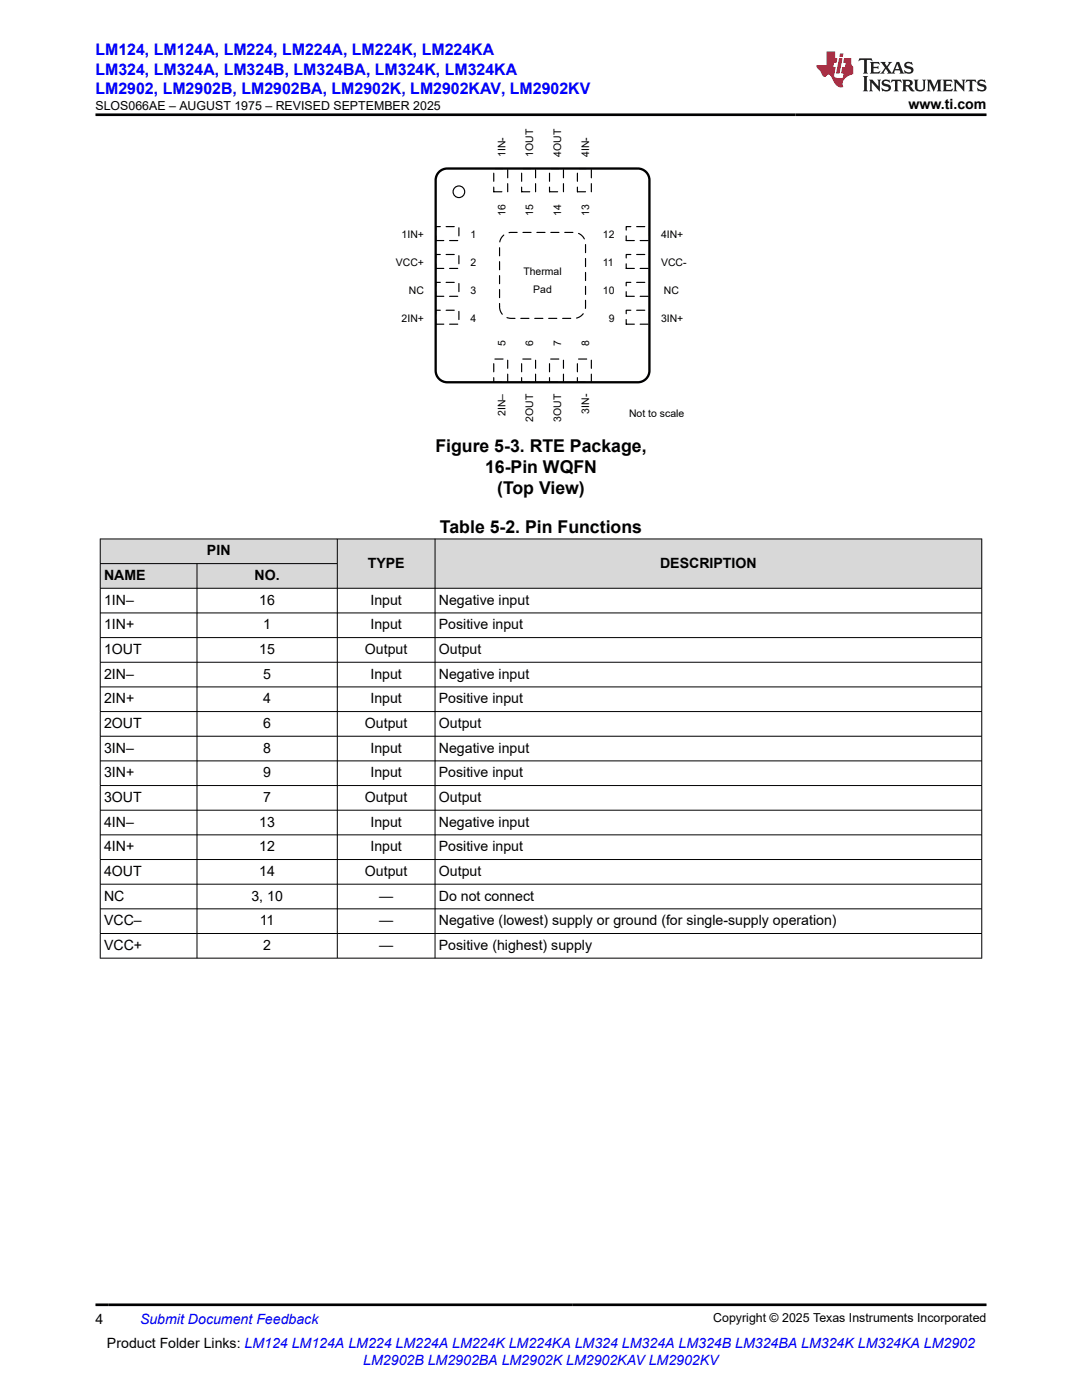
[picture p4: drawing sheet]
<svg xmlns="http://www.w3.org/2000/svg" width="216mm" height="279mm" viewBox="0 0 216 279" stroke-linecap="round" stroke-linejoin="round" font-family="sans-serif">
<path d="M98.5 33.6h2.8v4.7h-2.8z" fill="none" stroke="#000" stroke-width=".23" stroke-dasharray="1.6 1.2"/>
<path d="M98.5 71.7h2.8v4.6h-2.8z" fill-rule="evenodd" fill="#fff"/>
<path d="M98.5 71.7h2.8v4.6h-2.8z" fill="none" stroke="#000" stroke-width=".23" stroke-dasharray="1.6 1.2"/>
<path d="M86.9 45.2h4.7v2.8h-4.7z" fill-rule="evenodd" fill="#fff"/>
<path d="M86.9 45.2h4.7v2.8h-4.7z" fill="none" stroke="#000" stroke-width=".23" stroke-dasharray="1.6 1.2"/>
<path d="M125 45.2h4.6v2.8h-4.6z" fill-rule="evenodd" fill="#fff"/>
<path d="M125 45.2h4.6v2.8h-4.6z" fill="none" stroke="#000" stroke-width=".23" stroke-dasharray="1.6 1.2"/>
<path d="M104.1 33.6h2.8v4.7h-2.8z" fill-rule="evenodd" fill="#fff"/>
<path d="M104.1 33.6h2.8v4.7h-2.8z" fill="none" stroke="#000" stroke-width=".23" stroke-dasharray="1.6 1.2"/>
<path d="M104.1 71.7h2.8v4.6h-2.8z" fill-rule="evenodd" fill="#fff"/>
<path d="M104.1 71.7h2.8v4.6h-2.8z" fill="none" stroke="#000" stroke-width=".23" stroke-dasharray="1.6 1.2"/>
<path d="M86.9 50.8h4.7v2.8h-4.7z" fill-rule="evenodd" fill="#fff"/>
<path d="M86.9 50.8h4.7v2.8h-4.7z" fill="none" stroke="#000" stroke-width=".23" stroke-dasharray="1.6 1.2"/>
<path d="M125 50.8h4.6v2.8h-4.6z" fill-rule="evenodd" fill="#fff"/>
<path d="M125 50.8h4.6v2.8h-4.6z" fill="none" stroke="#000" stroke-width=".23" stroke-dasharray="1.6 1.2"/>
<path d="M109.7 33.6h2.7v4.7h-2.7z" fill-rule="evenodd" fill="#fff"/>
<path d="M109.7 33.6h2.7v4.7h-2.7z" fill="none" stroke="#000" stroke-width=".23" stroke-dasharray="1.6 1.2"/>
<path d="M109.7 71.7h2.7v4.6h-2.7z" fill-rule="evenodd" fill="#fff"/>
<path d="M109.7 71.7h2.7v4.6h-2.7z" fill="none" stroke="#000" stroke-width=".23" stroke-dasharray="1.6 1.2"/>
<path d="M86.9 56.4h4.7v2.7h-4.7z" fill-rule="evenodd" fill="#fff"/>
<path d="M86.9 56.4h4.7v2.7h-4.7z" fill="none" stroke="#000" stroke-width=".23" stroke-dasharray="1.6 1.2"/>
<path d="M125 56.4h4.6v2.7h-4.6z" fill-rule="evenodd" fill="#fff"/>
<path d="M125 56.4h4.6v2.7h-4.6z" fill="none" stroke="#000" stroke-width=".23" stroke-dasharray="1.6 1.2"/>
<path d="M115.2 33.6h2.8v4.7h-2.8z" fill-rule="evenodd" fill="#fff"/>
<path d="M115.2 33.6h2.8v4.7h-2.8z" fill="none" stroke="#000" stroke-width=".23" stroke-dasharray="1.6 1.2"/>
<path d="M115.2 71.7h2.8v4.6h-2.8z" fill-rule="evenodd" fill="#fff"/>
<path d="M115.2 71.7h2.8v4.6h-2.8z" fill="none" stroke="#000" stroke-width=".23" stroke-dasharray="1.6 1.2"/>
<path d="M86.9 61.9h4.7v2.8h-4.7z" fill-rule="evenodd" fill="#fff"/>
<path d="M86.9 61.9h4.7v2.8h-4.7z" fill="none" stroke="#000" stroke-width=".23" stroke-dasharray="1.6 1.2"/>
<path d="M125 61.9h4.6v2.8h-4.6z" fill-rule="evenodd" fill="#fff"/>
<path d="M125 61.9h4.6v2.8h-4.6z" fill="none" stroke="#000" stroke-width=".23" stroke-dasharray="1.6 1.2"/>
<circle cx="91.6" cy="38.3" r="1.16" fill="none" stroke="#000" stroke-width=".23"/>
<path d="M87.4 34.5a2.31 2.31 0 0 1 1.8-.9h38.1a2.32 2.32 0 0 1 2.3 2.4v38a2.32 2.32 0 0 1-2.3 2.3h-38.1a2.32 2.32 0 0 1-2.3-2.3v-38l.1-.6z" fill="none" stroke="#000" stroke-width=".46"/>
<path d="M100.2 47.3a2.31 2.31 0 0 1 1.8-.9h12.5a2.32 2.32 0 0 1 2.3 2.3v12.5a2.32 2.32 0 0 1-2.3 2.3h-12.5a2.32 2.32 0 0 1-2.3-2.3v-12.5v-.5z" fill-rule="evenodd" fill="#fff"/>
<path d="M100.2 47.3a2.31 2.31 0 0 1 1.8-.9h12.5a2.32 2.32 0 0 1 2.3 2.3v12.5a2.32 2.32 0 0 1-2.3 2.3h-12.5a2.32 2.32 0 0 1-2.3-2.3v-12.5v-.5z" fill="none" stroke="#000" stroke-width=".23" stroke-dasharray="1.6 1.2"/>
<g fill="#d8d8d8">
<path d="M20 107.6h175.9v4.9h-175.9z" fill-rule="evenodd"/>
<path d="M20.1 107.6h47.1v4.8h-47.1z" fill-rule="evenodd"/>
<path d="M67.4 107.6h19.3v9.7h-19.3z" fill-rule="evenodd"/>
<path d="M86.9 107.6h108.9v9.7h-108.9z" fill-rule="evenodd"/>
<path d="M20.1 112.5h19.1v4.8h-19.1z" fill-rule="evenodd"/>
<path d="M39.4 112.5h27.8v4.8h-27.8z" fill-rule="evenodd"/>
</g>
<g fill="none" stroke="#000" stroke-width=".2">
<path d="M19.9 107.6h176.1M19.9 112.5h47.5M20 107.5v83.8M39.3 112.5v78.8M67.3 107.5v83.8M86.8 107.5v83.8M195.9 107.5v83.8M196 117.4h-176.1M19.9 122.3h176.1M19.9 127.2h176.1M19.9 132.2h176.1M19.9 137.1h176.1"/>
<path d="M19.9 142h176.1M19.9 146.9h176.1M19.9 151.9h176.1M19.9 156.8h176.1M19.9 161.7h176.1M19.9 166.6h176.1M19.9 171.5h176.1M19.9 176.5h176.1M19.9 181.4h176.1M19.9 186.3h176.1M19.9 191.2h176.1"/>
</g>
<path d="M171.5 11.6l-.2 .6 .5-.2h.6v.1v2.2l-.2 .4h1l-.2-.4v-2.2v-.1h.5l.6 .2-.2-.6zM173.6 12.4l.2 .3v1.6l-.2 .4h1.9l.1-.6a1.08 1.08 0 0 1-1.3 .2v-.7h.6l.4 .2v-.7l-.4 .2h-.6v-.5l.2-.2a1 1 0 0 1 1 .3l-.1-.5zM175.7 12.4l.9 1.1-1 1.2h.9l-.2-.2 .5-.8 .4 .8-.2 .2h1.6l-.2-.2 .2-.5h.9l.1 .5-.1 .2h.9l-.2-.4-.8-1.9h-.5l-.9 2.1-.9-1.1 .9-1h-.8l.2 .2-.4 .6-.4-.6 .2-.2zM179 12.8l.4 1h-.7zM180.7 12.5a.65 .65 0 0 0-.2 .7 .65 .65 0 0 0 .6 .5l.6 .1 .1 .3a.79 .79 0 0 1-.7 .4 .79 .79 0 0 1-.7-.5l.1 .7 .2-.1a.93 .93 0 0 0 1.1 0 .93 .93 0 0 0 .4-.9 1.46 1.46 0 0 0-1.2-.6l-.1-.3a1.09 1.09 0 0 1 1.2 .2l-.2-.6-.1 .1-.5-.2zM172.2 15.2l.2 .4v2.2l-.2 .4h1l-.2-.4v-2.2l.2-.4zM173.4 15.9l.2 .4v1.5l-.2 .4h.8l-.3-.4 .1-1.3 1.6 1.8v-2l.2-.4h-.7l.1 .2 .1 1.1-1.2-1.3zM176.2 16a.65 .65 0 0 0-.2 .8 .65 .65 0 0 0 .6 .4l.6 .2 .1 .2a.79 .79 0 0 1-.7 .4 .79 .79 0 0 1-.7-.5l.1 .7 .2-.1a.93 .93 0 0 0 1.1 .1 .93 .93 0 0 0 .4-1 1.46 1.46 0 0 0-1.2-.5l-.1-.4a1.09 1.09 0 0 1 1.2 .2l-.1-.6-.2 .1-.5-.1zM177.9 15.9l-.1 .6a.63 .63 0 0 1 .8-.3v1.6l-.3 .4h1l-.2-.4v-1.6a.66 .66 0 0 1 .8 .3l-.1-.6zM180 15.9l.2 .4v1.5l-.2 .4h1l-.2-.2-.1-.7h.5l.1 .2a.79 .79 0 0 0 1.2 .6l-1-.9a.61 .61 0 0 0 .6-.6 .61 .61 0 0 0-.5-.7zM180.8 16.2h.1a.47 .47 0 0 1 .5 .1 .47 .47 0 0 1 .1 .5l-.1 .1-.7 .1zM182.3 15.9l.2 .2a2.27 2.27 0 0 0 .4 2 1.04 1.04 0 0 0 1.7-.7v-1.3l.2-.2h-.8l.2 .4v1.1a.6 .6 0 0 1-.6 .6 .6 .6 0 0 1-.6-.6v-1.1l.3-.4zM184.9 15.9l.2 .4v1.5l-.2 .4h.8l-.3-.4v-1.4l.9 1.9 .9-1.9v1.4l-.3 .4h1l-.2-.4v-1.5l.2-.4h-.8l-.7 1.5-.6-1.5zM188.1 15.9l.2 .4v1.5l-.2 .4h1.9l.1-.6a1.09 1.09 0 0 1-1.3 .2v-.7h.6l.4 .2v-.6l-.4 .2h-.6v-.6l.2-.1a1.01 1.01 0 0 1 1 .3l-.1-.6zM190.2 15.9l.3 .4v1.5l-.3 .4h.8l-.2-.4v-1.3l1.6 1.8v-2l.2-.4h-.7l.2 .2v1.1l-1.2-1.3zM192.8 15.9l-.1 .6a.63 .63 0 0 1 .8-.3v1.6l-.3 .4h1l-.2-.4v-1.6a.66 .66 0 0 1 .8 .3l-.1-.6zM195.2 16a.65 .65 0 0 0-.2 .8 .65 .65 0 0 0 .6 .4l.6 .2 .2 .2a.79 .79 0 0 1-.7 .4 .79 .79 0 0 1-.7-.5l.1 .7 .2-.1a.93 .93 0 0 0 1 .1 .93 .93 0 0 0 .5-1 1.46 1.46 0 0 0-1.3-.5v-.4a1.09 1.09 0 0 1 1.2 .2l-.2-.6-.2 .1-.5-.1z" fill="#231f20"/>
<path d="M164.9 10.3v2.7h-2l.1 .4 .8 1a.95 .95 0 0 0 1 .9 .59 .59 0 0 1 .5-.4 .59 .59 0 0 1 .5 .3l.4 .8a1.59 1.59 0 0 0 2.1 1.4 1.61 1.61 0 0 1 1-2.3l1-.3-.1-1.5a1.59 1.59 0 0 1-.3-1.7h-1.5l-.2 .9h.6l-.2 .9h-.5l-.2 .9v.3l.4 .1-.1 .9h-.7a.73 .73 0 0 1-1-.7l.3-1.5h-.5l.1-.9h.5l.2-.9h-.5v-1.3zM167.4 11.6l-.6 3.1h.7l.6-3.1zM167.6 10.7l-.1 .6h.7l.1-.6z" fill="#ed1c24"/>
<path d="M19 22.9h177.8M19 260.4h177.8" fill="none" stroke="#000" stroke-width=".53"/>
<g font-size="3.5">
<text x="86.9" y="90.2">Figure 5-3. RTE Package,</text>
<text x="96.8" y="94.4">16-Pin WQFN</text>
<text x="99.2" y="98.6">(Top View)</text>
<text x="87.8" y="106.4">Table 5-2. Pin Functions</text>
</g>
<g font-size="3.2" fill="#00f">
<text x="19.1" y="11.1">LM124, LM124A, LM224, LM224A, LM224K, LM224KA</text>
<text x="19.1" y="14.9">LM324, LM324A, LM324B, LM324BA, LM324K, LM324KA</text>
<text x="19.1" y="18.7">LM2902, LM2902B, LM2902BA, LM2902K, LM2902KAV, LM2902KV</text>
</g>
<g font-size="2.8">
<text x="181.3" y="21.8">www.ti.com</text>
<text x="41.3" y="110.8">PIN</text>
<text x="73.4" y="113.3">TYPE</text>
<text x="131.7" y="113.3">DESCRIPTION</text>
<text x="20.8" y="115.8">NAME</text>
<text x="50.8" y="115.8">NO.</text>
<text x="20.8" y="125.6">1IN+</text>
<text x="20.8" y="120.7">1IN–</text>
<text x="51.7" y="120.7">16</text>
<text x="52.5" y="125.6">1</text>
<text x="73.9" y="120.7">Input</text>
<text x="73.9" y="125.6">Input</text>
<text x="87.6" y="120.7">Negative input</text>
<text x="87.6" y="125.6">Positive input</text>
<text x="20.8" y="130.5">1OUT</text>
<text x="51.7" y="130.5">15</text>
<text x="72.8" y="130.5">Output</text>
<text x="87.6" y="130.5">Output</text>
<text x="20.8" y="135.4">2IN–</text>
<text x="52.5" y="135.4">5</text>
<text x="73.9" y="135.4">Input</text>
<text x="87.6" y="135.4">Negative input</text>
<text x="20.8" y="140.4">2IN+</text>
<text x="52.5" y="140.4">4</text>
<text x="73.9" y="140.4">Input</text>
<text x="87.6" y="140.4">Positive input</text>
<text x="20.8" y="145.3">2OUT</text>
<text x="52.5" y="145.3">6</text>
<text x="72.8" y="145.3">Output</text>
<text x="87.6" y="145.3">Output</text>
<text x="20.8" y="150.2">3IN–</text>
<text x="20.8" y="155.1">3IN+</text>
<text x="52.5" y="150.2">8</text>
<text x="52.5" y="155.1">9</text>
<text x="73.9" y="150.2">Input</text>
<text x="73.9" y="155.1">Input</text>
<text x="87.6" y="150.2">Negative input</text>
<text x="87.6" y="155.1">Positive input</text>
<text x="20.8" y="160">3OUT</text>
<text x="52.5" y="160">7</text>
<text x="72.8" y="160">Output</text>
<text x="87.6" y="160">Output</text>
<text x="20.8" y="165">4IN–</text>
<text x="51.7" y="165">13</text>
<text x="73.9" y="165">Input</text>
<text x="87.6" y="165">Negative input</text>
<text x="20.8" y="169.9">4IN+</text>
<text x="51.7" y="169.9">12</text>
<text x="73.9" y="169.9">Input</text>
<text x="87.6" y="169.9">Positive input</text>
<text x="20.8" y="174.8">4OUT</text>
<text x="20.8" y="179.7">NC</text>
<text x="50.2" y="179.7">3, 10</text>
<text x="51.7" y="174.8">14</text>
<text x="72.8" y="174.8">Output</text>
<text x="75.6" y="179.7">—</text>
<text x="87.6" y="174.8">Output</text>
<text x="87.6" y="179.7">Do not connect</text>
<text x="20.8" y="184.7">VCC–</text>
<text x="51.8" y="184.7">11</text>
<text x="75.6" y="184.7">—</text>
<text x="87.6" y="184.7">Negative (lowest) supply or ground (for single-supply operation)</text>
<text x="20.8" y="189.6">VCC+</text>
<text x="52.5" y="189.6">2</text>
<text x="75.6" y="189.6">—</text>
<text x="87.6" y="189.6">Positive (highest) supply</text>
<text x="19" y="264.2">4</text>
<text x="21.4" y="269">Product Folder Links: LM124 LM124A LM224 LM224A LM224K LM224KA LM324 LM324A LM324B LM324BA LM324K LM324KA LM2902</text>
</g>
<g font-size="2.8" fill="#00f">
<text x="27.9" y="264.2">Submit Document Feedback</text>
<text x="72.5" y="272.4">LM2902B LM2902BA LM2902K LM2902KAV LM2902KV</text>
</g>
<g font-size="2.5">
<text x="19" y="21.9">SLOS066AE – AUGUST 1975 – REVISED SEPTEMBER 2025</text>
<text x="142.3" y="263.9">Copyright © 2025 Texas Instruments Incorporated</text>
</g>
<g font-size="2.1">
<text x="100.8" y="31.3" transform="rotate(-90 100.8 31.3)">1IN-</text>
<text x="106.4" y="31.3" transform="rotate(-90 106.4 31.3)">1OUT</text>
<text x="112" y="31.3" transform="rotate(-90 112 31.3)">4OUT</text>
<text x="117.5" y="31.3" transform="rotate(-90 117.5 31.3)">4IN-</text>
<text x="80.1" y="47.5">1IN+</text>
<text x="93.9" y="47.5">1</text>
<text x="100.8" y="43.1" transform="rotate(-90 100.8 43.1)">16</text>
<text x="106.4" y="43.1" transform="rotate(-90 106.4 43.1)">15</text>
<text x="112" y="43.1" transform="rotate(-90 112 43.1)">14</text>
<text x="117.5" y="43.1" transform="rotate(-90 117.5 43.1)">13</text>
<text x="120.3" y="47.5">12</text>
<text x="131.9" y="47.5">4IN+</text>
<text x="79" y="53.1">VCC+</text>
<text x="93.9" y="53.1">2</text>
<text x="120.3" y="53.1">11</text>
<text x="131.9" y="53.1">VCC-</text>
<text x="81.6" y="58.7">NC</text>
<text x="93.9" y="58.7">3</text>
<text x="104.4" y="55">Thermal</text>
<text x="106.4" y="58.4">Pad</text>
<text x="120.3" y="58.7">10</text>
<text x="132.5" y="58.7">NC</text>
<text x="80.1" y="64.2">2IN+</text>
<text x="93.9" y="64.2">4</text>
<text x="121.5" y="64.2">9</text>
<text x="131.9" y="64.2">3IN+</text>
<text x="100.8" y="69.1" transform="rotate(-90 100.8 69.1)">5</text>
<text x="106.4" y="69.1" transform="rotate(-90 106.4 69.1)">6</text>
<text x="112" y="69.1" transform="rotate(-90 112 69.1)">7</text>
<text x="117.5" y="69.1" transform="rotate(-90 117.5 69.1)">8</text>
<text x="100.8" y="83" transform="rotate(-90 100.8 83)">2IN–</text>
<text x="117.5" y="82.6" transform="rotate(-90 117.5 82.6)">3IN-</text>
<text x="125.5" y="83.2">Not to scale</text>
<text x="106.4" y="84.2" transform="rotate(-90 106.4 84.2)">2OUT</text>
<text x="112" y="84.2" transform="rotate(-90 112 84.2)">3OUT</text>
</g>
</svg>
